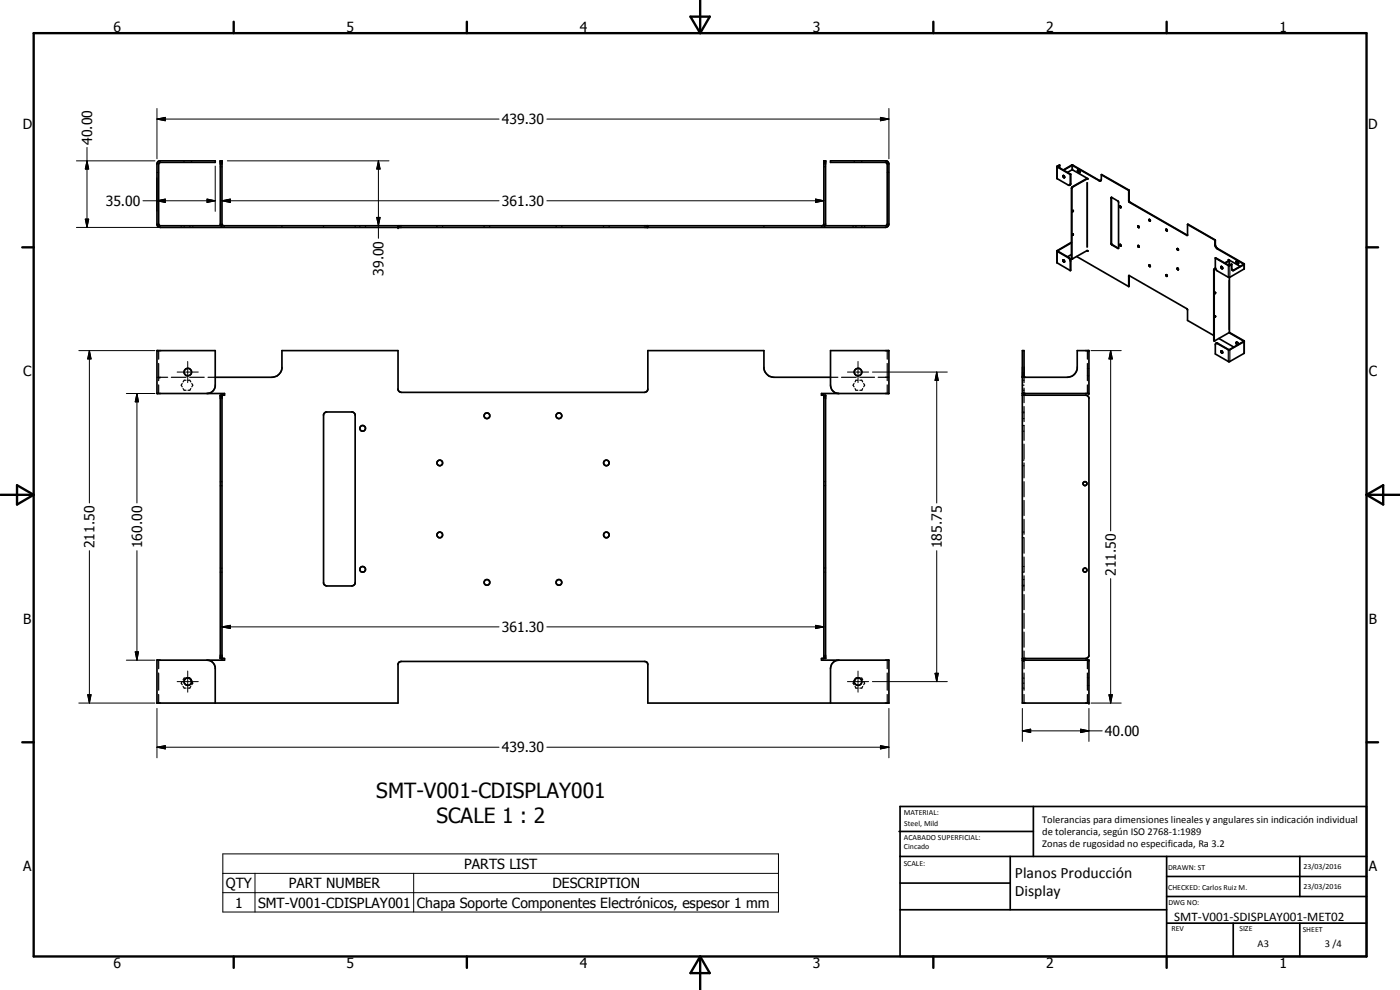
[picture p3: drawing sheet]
<svg xmlns="http://www.w3.org/2000/svg" width="420mm" height="297mm" viewBox="0 0 420 297" stroke-linecap="round" stroke-linejoin="round" font-family="sans-serif">
<g fill="none" stroke="#000" stroke-width=".35">
<path d="M47.1 51.7h.2M47.4 51.7h.2M55.2 48.3v.1M55.2 48.6v.1M57.5 48.3v.1M57.5 48.6v.1M66.1 50h.2M66.1 48.8h.2M66.5 50h.1M66.5 48.8h.1M247.3 50h.1M247.3 48.8h.1"/>
<path d="M247.6 50h.2M247.6 48.8h.2M256.4 48.3v.1M256.4 48.6v.1M258.6 48.3v.1M258.6 48.6v.1M266.3 51.7h.1M266.6 51.7h.2M317.3 49.8v.3M317.3 50.3v3.2M321.3 55.1l-.1 .1M321.6 56.5l.1 .1"/>
<path d="M321.7 49.7v1.2M321.8 56l.1 .1M321.9 49.7v1.2M326 53.6l.2 .1M326.2 54.8v19.4M326.4 54.8v19.4M326.5 53.6l-.1 .1M329.9 54.1l-.1 .1M333.6 59.4h-.2M54.4 67.7v.2M54.4 68.1v.1M55.3 67.7v.2"/>
<path d="M55.3 68.1v.1M57 67.7v.2M57 68.1v.1M57.9 67.7v.2M57.9 68.1v.1M66.2 67.7l.3 .3M66.7 68.2h.4M67.4 67.7v.2M67.4 68.1v.1M84.6 67.7v.2M84.6 68.1v.1M97.1 67.7v.2"/>
<path d="M97.1 68.1v.1M106.6 67.7v.2M106.6 68.1v.1M108 67.7v.2M108 68.1v.1M109.7 67.7v.2M109.7 68.1v.1M131.1 67.7v.2M131.1 68.1v.1M132.8 67.7v.2M132.8 68.1v.1M145.3 67.7v.2"/>
<path d="M145.3 68.1v.1M147 67.7v.2M147 68.1v.1M166.9 67.7v.2M166.9 68.1v.1M168.6 67.7v.2M168.6 68.1v.1M181.1 67.7v.2M181.1 68.1v.1M182.8 67.7v.2M182.8 68.1v.1M229.3 67.7v.2"/>
<path d="M229.3 68.1v.1M246.5 67.7v.2M246.5 68.1v.1M247.1 68.2h-.4M247.6 67.7l-.2 .3M256 67.7v.2M256 68.1v.1M256.9 67.7v.2M256.9 68.1v.1M258.6 67.7v.2M258.6 68.1v.1M259.5 67.7v.2"/>
<path d="M259.5 68.1v.1M317.3 75.2v.2M317.3 75.6v3.2M320.7 77.3h-.1M321.3 78.3l-.1 .1M321.6 77.5h.1M333.6 73l-.2 .1M333.8 73.4l-.1 .1M335.6 74.5h-.1M338.8 60.2l-.1 .1M339.1 60.6l-.1 .1M356.3 70.5l-.1 .1"/>
<path d="M364.7 73.4h-.1M365.4 74.6h-.1M368.6 79.8v3.2M368.7 79.6l-.1 .1M368.8 78v.3M368.8 78.4v1.1M369 79.6l.1 .1M369.1 79.8v3.2M373.2 79.2v.1M373.3 79.5v1.1M338.8 82.8h-.1M364.3 81.1l.1 .1"/>
<path d="M364.5 80.6l.1 .1M368.8 84.1v14.9M370.3 81l.1 .1M47.1 113.2h.2M47.4 113.2h.4M47.6 105.2v2.6M47.6 109.1v5.1M47.6 115.5v2.6M48 113.2h2.3M51.4 113.2h4.4M54.7 115.1l-.3 .5 .3 .5M54.9 116.6l.4 .5h.5"/>
<path d="M55.8 114.1h-.5l-.4 .5M56.4 114.1h.6l.3 .5M56.9 113.2h4.4M57.3 116.6l-.3 .5h-.6M57.6 115.1l.3 .5-.3 .5M62.4 113.2h2.2M249.2 113.2h2.2M252.5 113.2h4.5M256.3 115.1l-.3 .5 .3 .5M256.6 116.6l.3 .5h.6M257.5 114.1h-.6l-.3 .5M258.1 114.1h.5l.3 .5"/>
<path d="M258.1 113.2h4.4M258.9 116.6l-.3 .5h-.5M259.2 115.1l.3 .5-.3 .5M263.6 113.2h2.3M266.1 113.2h.3M266.3 105.2v2.6M266.3 109.1v5.1M266.3 115.5v2.6M266.6 113.2h.2M306.8 114.1h.2M306.8 117.1h.2M306.8 115.6h.2"/>
<path d="M306.8 117.7h.2M307.2 114.1h.1M307.2 117.1h.1M307.2 115.6h.1M307.2 117.7h.1M307.3 113.2v1.6M307.3 116.5v1.6M307.3 118.6v2.2M326.3 105.2v2.6M326.3 109.1v5.1M326.3 115.5v2.6M326.3 110.5h.2"/>
<path d="M326.3 112.8h.2M326.7 110.5h.1M326.7 112.8h.1M364.3 102.1h.1M365.4 103h-.1M368.6 105.2v3.1M368.7 104.9h-.1M369 104.9h.1M369.1 105.2v3.1M373.2 102.5h.1M373.3 102.3l-.1 .1M373.3 102.7v3.1"/>
<path d="M306.8 123.6h.2M306.8 127.7h.2M306.8 129.4h.2M306.8 138h.2M306.8 139.7h.2M306.8 123.9h.2M306.8 125.6h.2M307.2 123.6h.1M307.2 127.7h.1M307.2 129.4h.1M307.2 138h.1M307.2 139.7h.1"/>
<path d="M307.2 123.9h.1M307.2 125.6h.1M307.3 122v4.5M307.3 127.6v4.5M307.3 133.3v4.5M307.3 138.9v4.5M66.1 145.7h.2M66.1 144.5h.2M66.5 145.7h.1M66.5 144.5h.1M247.3 145.7h.1M247.3 144.5h.1"/>
<path d="M247.6 145.7h.2M247.6 144.5h.2M306.8 159.6h.2M307.2 159.6h.1M307.3 144.5v4.6M307.3 150.2v4.5M307.3 155.8v4.5M66.1 171.7h.2M66.1 170.4h.2M66.5 171.7h.1M66.5 170.4h.1M247.3 171.7h.1"/>
<path d="M247.3 170.4h.1M247.6 171.7h.2M247.6 170.4h.2M306.8 171.7h.2M306.8 175.8h.2M306.8 173.9h.2M306.8 175.6h.2M306.8 161.3h.2M306.8 170h.2M307.2 171.7h.1M307.2 175.8h.1M307.2 173.9h.1"/>
<path d="M307.2 175.6h.1M307.2 161.3h.1M307.2 170h.1M307.3 161.5v4.5M307.3 167.1v4.5M307.3 172.8v4.4M307.3 178.4v4.5M47.6 198.1v2.6M266.3 198.1v2.6M306.8 198.5h.2M307.2 198.5h.1M307.3 184v4.6"/>
<path d="M307.3 189.7v4.5M307.3 195.3v2.3M307.3 198.1v2.6M326.3 198.1v2.6M47.6 201.9v5.2M47.6 208.4v2.5M54.7 204.5l-.3 .5 .3 .4M54.9 206l.4 .5h.5M55.5 203.5l-.6 .5M55.7 203.5h.3M56.7 203.5h.1M56.9 203.5h.1"/>
<path d="M57.1 203.6v.1M57.3 206l-.3 .5h-.6M57.5 204.3l.1 .2M57.7 204.7l.2 .3-.3 .4M256.1 204.7l-.1 .3 .3 .4M256.4 204.3l-.1 .2M256.6 206l.3 .5h.6M256.8 203.6l-.1 .1M256.9 203.5h.1M257.1 203.5h.1M257.9 203.5h.2M258.4 203.5h.2l.3 .5"/>
<path d="M258.9 206l-.3 .5h-.5M259.2 204.5l.3 .5-.3 .4M266.3 201.9v5.2M266.3 208.4v2.5M306.8 206.5h.2M306.8 203.5h.2M306.8 205h.2M307.2 206.5h.1M307.2 203.5h.1M307.2 205h.1M307.3 201.9v5.2M307.3 208.4v2.5"/>
<path d="M326.3 201.9v5.2M326.3 208.4v2.5M326.3 203.4h.2M326.3 205.7h.2M326.7 203.4h.1M326.7 205.7h.1"/>
</g>
<g fill="none" stroke="#000" stroke-width=".51">
<path d="M47.3 48.6l.6-.3h16.7v.4h-16.5l-.4 .2-.1 18.3 .5 .5 218-.1 .2-.4v-18l-.2-.4-16.9-.1v-.4h16.8l.4 .1 .4 .8v18l-.3 .7-.7 .3h-217.7l-.8-.3-.2-.7v-18zM317.2 50l4 2.4M317.2 50v3.6l3.4 1.9h.5M317.4 50h.1M317.4 50l3.9 2.3M318 49.6l-.8 .4M318 49.6v.8M318 49.6l-.6 .4M319.1 51l2.8-1.5 8.2 4.7M319.1 52.7l.3 .6M319.2 52.7l-.2 .1 .1 .3 .4 .2M319.2 52.7l.3 .6"/>
<path d="M319.2 51.1l2.7-1.4 7.9 4.5h.6M319.4 53.3h.1M320.4 51.7l1.5-.7 4.6 2.6M321.1 55.5h-.1M321.2 52.4l-.1 3.1M321.3 52.3v2.8l-.2 .4M321.3 52.3l-.1 .1M323.4 51.1l.2 .6M323.5 51.1l.2 .5M323.5 51.1h-.1M323.6 50.8l.4 .3 .2 .5-.2 .3-.4-.2M323.6 50.8l-.2 .3"/>
<path d="M323.6 50.9l-.1 .2M323.7 51.6l.4 .2M323.7 51.6l-.1 .1M326.5 53.6l-4.6 2.5-.2 .5 .1 21.1M326.5 53.6h-.5l-4.2 2.4-.2 .5v21l.2 .2M330.4 54.2l-.2 .1M330.5 52.5l-.1 1.7M330.5 52.5l8.4 4.6M330.5 52.5l8.2 4.6M333.6 59.2l-.2 14 2.2 1.3M333.6 59.2l2.1 1.4v13.9M333.6 59.2v14l2.1 1.3"/>
<path d="M338.7 57.1v3.3l.3 .3 17.4 9.9M338.9 57.1l.1 3.5 17.4 10M338.9 57.1h-.2M66.2 67.7l-.1-19.4h.5v19.1l.5 .3M119.5 67.7v.5M194.4 67.7v.5M246.7 67.7l.6-.5v-18.9h.5v18.9l-.2 .5M317.2 75.3l3.8 2.5 .2 .3v3.1M317.2 75.3v3.6l4 2.3M319.1 78l.3 .2v.4l-.3-.2zM319.1 78l.3 .5M319.4 78.5l.1 .1"/>
<path d="M321.6 72.9l-4.2 2.4 3.3 2 .6 .6-.1 3.3M321.6 72.7l-4.4 2.6M321.6 76.4l-1.2 .6M321.8 70.6h.1M322 63.2l.1 .2-.3 .1M322 63.2l-.2 .3M322 70.2l.1 .2-.2 .2M322 70.2l-.2 .3M322 70.2l-.2 .4M323.1 77l15.6 9M326.2 75.2l.3 .2zM326.2 75.2l-4.4 2.5"/>
<path d="M335.6 74.5h.1M335.7 74.5h-.1M336.1 61.8l.3 .5M336.1 73.3v.4l.3 .1M336.1 73.3l.3 .5M336.1 61.8v.4l.3 .1M336.2 73.3l.2 .5M336.2 61.8l.2 .5M341.5 73.7v.3l.4 .1M341.5 73.7h.1M341.5 73.7h.2M341.6 73.7l.3 .4"/>
<path d="M341.6 67.8l.3 .4M341.7 68.2l-.2-.4 .4 .4M341.7 73.7h.1M341.7 68.2v.1M341.7 73.7l.2 .4M341.9 68.2l-.2 .1M344.8 79.5h.3v.5zM345 65.8l-.1 .4 .3 .1M345 65.8l.2 .5M345 79.5l.2 .4M349.9 68.8l.1 .3 .3 .2M350 68.8h-.1"/>
<path d="M350 68.8l.3 .5M350 68.7l.3 .5M353.3 74.6l.3 .1v.4zM353.4 74.5l.2 .5M356.4 67.4l8.2 4.7M356.4 67.4l8.3 4.6M356.4 67.4v3.2M364.6 72.1a2.42 2.42 0 0 0 .7 2.6l8 4.5-3.4 1.9M364.7 72v1.5l.6 1 8.1 4.7-.1 1.5-4.3 2.5M364.7 77.4l.1 3.2M364.7 72l-.1 .1M364.7 77.4l4 2.3 1-.4"/>
<path d="M364.7 77.4l4.1 2.2M366.6 79.9a.38 .38 0 0 0-.1 .5 .38 .38 0 0 0 .4 .2M366.6 79.9v.4l.3 .3M366.6 79.9l.3 .7M368.7 78l.3 .1M368.7 78l.1 .2-1.3 .7M368.7 78l3.5 1.9M368.8 79.6h.1M369 78.1l-1.3 .9M369 78.1v1.5M369 79.6h-.2M369.7 79.3l.2 1.8"/>
<path d="M369.7 79.3l-.7 .3M370.9 78.5l.2-.3 .4 .3 .3 .5-.3 .3-.4-.3M370.9 78.5l.2 .5M371 78.4l.3 .6M371 78.4l-.1 .1M371.2 78.3l-.2 .1M371.3 79l.3 .2M371.3 79h-.2M373.4 79.3l-3.2 1.9-.3-.1M338.9 82.7l17.3 9.9 .2 .3v3.2l7.9 4.6M338.9 82.7l-.2 3.3M349.9 82.5l.1 .3h.3"/>
<path d="M350 82.4l-.1 .1M350 82.4h.1M350 82.4l.3 .4M353.3 80.5l.3 .1v.3zM353.4 80.4l.2 .5M364.6 87.8h.2l-.2 .3zM364.7 87.8l-.2 .3M364.7 94.8l-.2 .3M364.7 94.8l-.2 .4M364.7 94.8v.3l-.2 .1M364.8 80.5l-.5 .4v21.3l.1 .1M364.8 80.6l.5 .7 3.7 1.9"/>
<path d="M364.8 80.6l-.4 .4v21.2M368.8 99.8l4.5 2.6-4.4 2.5-3.6-2-.4 .1M368.8 99.8l-4.4 2.5M369 99.7l4.4 2.6-.1 3.7-4.6 2.5-4-2.3 .2-3.2M369 99.7l-.2 .1M369 83.2v16.5M62.1 118.1a2.48 2.48 0 0 0 2.5-2.1v-10.8h-17.5v12.9h20.3v.5h-1.3v79h1.3v.5h-20.3v12.8h72.4v-11.7l.3-.5 .6-.2h73.1l.6 .2 .3 .7v11.5h72.4v-12.8h-20.3v-.5h1.3v-79h-1.3v-.5h20.3v-12.9h-17.6v10.4a2.52 2.52 0 0 0 2.5 2.5M64.6 113.2h17a3.1 3.1 0 0 0 3-2.6v-5.4h34.9v11.7l.3 .6 .6 .2h73.1l.7-.4 .2-.6v-11.5h34.9v5.4a3.1 3.1 0 0 0 3 2.6h16.9M66.6 118.6v79M247.3 118.6v79M306.8 113.2h13.5a3 3 0 0 0 3-2.6v-5.4h3.5v12.9h-20M306.8 118.6h19l.6 .2 .4 .6v77.4l-.4 .6-.6 .2h-19"/>
<path d="M307.3 113.2v-8h-.5v105.7h20v-12.8h-20M307.3 118.1v.5M364.4 102.2v.1M365 103h-.1M365.8 101.6l4.5 2.5M366.5 105.3l.4 .3-.1 .3-.3-.2zM366.6 105.3v.3l.3 .3M370.9 102.9l.2 .5M370.9 102.9l.2-.3 .4 .2 .2 .5M371 102.8l.3 .5M371 102.8l-.1 .1M371.1 103.4l.2 .1"/>
<path d="M371.2 102.6l-.2 .2M371.3 103.3l.2 .2M371.3 103.3l-.2 .1M373.4 102.5l-4.4 2.5-4-2M97.3 124l.6-.4h7.9l.8 .8v50.6l-.2 .4-.8 .4h-7.5l-.8-.4-.2-.4v-50.6zM62.1 198.1a2.48 2.48 0 0 1 2.5 2.1v10.7M251.7 198.1a2.51 2.51 0 0 0-2.5 2.5v10.3M307.3 197.6v.5M56 203.5h.7M57.1 203.7l.4 .6M256.7 203.7l-.3 .6M257.1 203.5h.8"/>
<path d="M269.8 249.5h40.3M270.1 242h140v45h-140zM270.1 257h140M303.2 257v16M310.1 242v15M350.1 257v30M390.1 257v12M270.1 265h33.1M270.1 273h80M350.1 277h60M350.1 269h60M350.1 263h60"/>
<path d="M370.1 277v10M390.1 277v10"/>
<circle cx="56.4" cy="111.6" r="1.12"/>
<circle cx="257.5" cy="111.6" r="1.13"/>
<circle cx="108.8" cy="128.5" r=".86"/>
<circle cx="132" cy="138.9" r=".84"/>
<circle cx="146.1" cy="124.7" r=".86"/>
<circle cx="167.7" cy="124.7" r=".86"/>
<circle cx="182" cy="138.9" r=".83"/>
<circle cx="325.6" cy="145.1" r=".59"/>
<circle cx="108.9" cy="170.8" r=".85"/>
<circle cx="132" cy="160.5" r=".86"/>
<circle cx="146.1" cy="174.8" r=".84"/>
<circle cx="167.7" cy="174.7" r=".85"/>
<circle cx="182" cy="160.5" r=".85"/>
<circle cx="325.6" cy="171" r=".6"/>
<circle cx="56.4" cy="204.5" r="1.12"/>
<circle cx="257.5" cy="204.5" r="1.12"/>
</g>
<g fill="#000">
<circle cx="66.1" cy="48.3" r=".25"/>
<circle cx="66.6" cy="48.3" r=".25"/>
<circle cx="247.3" cy="48.3" r=".25"/>
<circle cx="247.8" cy="48.3" r=".25"/>
<circle cx="119.5" cy="68.2" r=".25"/>
<circle cx="119.5" cy="67.7" r=".25"/>
<circle cx="368.8" cy="78.1" r=".25"/>
<circle cx="368.8" cy="78" r=".25"/>
<circle cx="48" cy="113.2" r=".18"/>
<circle cx="66.6" cy="118.6" r=".25"/>
<circle cx="326.8" cy="118.1" r=".25"/>
<circle cx="326.8" cy="105.2" r=".25"/>
<circle cx="66.6" cy="197.6" r=".25"/>
<circle cx="326.8" cy="198.1" r=".25"/>
<circle cx="326.8" cy="210.9" r=".25"/>
</g>
<g fill="none" stroke="#000" stroke-width=".71">
<path d="M10.1 9.9h400v277.1h-400zM70.1 6.5v3.4M140.1 6.5v3.4M207.2 5h5.8l-2.9 4.9zM210.1 0v9.9M280.1 6.5v3.4M350.1 6.5v3.4M6.7 74.2h3.4M410.1 74.2h3.5M.1 148.5h10M5.1 145.6l5 2.9-5 2.9zM410.1 148.5h10"/>
<path d="M410.1 148.5l5-2.9v5.8zM6.7 222.7h3.4M410.1 222.7h3.5M70.1 287v3.4M140.1 287v3.4M210.1 287v10M210.1 287l2.9 5h-5.8zM280.1 287v3.4M350.1 287v3.4"/>
</g>
<g fill="none" stroke="#000" stroke-width=".3">
<path d="M47.1 35.7l2.5-.5v1zM47.1 32.6v15M47.1 35.7h102.7M164.1 35.7h102.7M264.2 35.2l2.6 .5-2.6 .5zM266.8 32.6v15M22.9 48.3h23.6M26.1 48.3l.5 2.4h-1zM26.1 44.2v24M47.1 53.3v10.1M62.1 59.7l2.5 .5-2.5 .5zM64.6 49.8v13.6"/>
<path d="M68.2 48.3h48.5M113.6 48.3l.5 2.4h-1zM113.6 48.3v23.2M244.8 59.7l2.5 .5-2.5 .5zM22.9 68.2h60.1M25.6 65.7h1l-.5 2.5zM42.9 60.2h21.7M47.1 60.2l2.5-.5v1zM66.6 60.2l2.5-.5v1zM66.6 60.2h83.2M113.1 65.2h1l-.5 2.5zM164.1 60.2h83.2"/>
<path d="M23.7 105.2h22.8M26.8 105.2l.5 2.5h-1zM26.8 105.2v45.7M37.9 118.1h8.6M41.1 118.1l.5 2.5h-1zM41.1 118.1v32.8M53.2 111.6h6.3M56.3 108.5v6.3M254.3 111.6h6.4M257.5 108.5v6.3M261.8 111.6h22.5M281.1 111.6l.5 2.5h-1z"/>
<path d="M281.1 111.6v39.3M327.4 105.2h9.1M333.3 105.2l.5 2.5h-1zM333.3 105.2v54.1M26.8 165.2v45.7M41.1 165.2v32.9M281.1 165.2v39.3M333.3 173.6v37.3M37.9 198.1h8.6M40.6 195.6h1l-.5 2.5zM66.6 188.1l2.5-.5v1zM66.6 188.1h83.2"/>
<path d="M164.1 188.1h83.2M244.8 187.6l2.5 .5-2.5 .5zM23.7 210.9h22.8M26.3 208.4h1l-.5 2.5zM47.1 212.6v14.8M53.2 204.5h6.3M56.3 201.3v6.4M254.3 204.5h6.4M257.5 201.3v6.4M261.8 204.5h22.5M266.8 212.6v14.8M280.6 202h1l-.5 2.5z"/>
<path d="M306.8 219.3l2.5-.5v1zM306.8 219.3h24M306.8 212.6v9.9M324.3 218.8l2.5 .5-2.5 .5zM326.8 212.6v9.9M327.4 210.9h9.1M332.8 208.4h1l-.5 2.5zM47.1 224.2l2.5-.5v1zM47.1 224.2h102.7M164.1 224.2h102.7M264.2 223.7l2.6 .5-2.6 .5zM66.9 256.2h166.7v17.4h-166.7z"/>
<path d="M66.9 262h166.7M66.9 267.8h166.7M76.5 262v11.6M124.2 262v11.6"/>
</g>
<g fill="#000">
<path d="M47.1 35.7l2.5-.5v1zM264.2 35.2l2.6 .5-2.6 .5zM26.1 48.3l.5 2.4h-1zM47.1 60.2l2.5-.5v1zM66.6 60.2l2.5-.5v1zM113.6 48.3l.5 2.4h-1zM25.6 65.7h1l-.5 2.5zM62.1 59.7l2.5 .5-2.5 .5zM113.1 65.2h1l-.5 2.5zM244.8 59.7l2.5 .5-2.5 .5zM26.8 105.2l.5 2.5h-1zM281.1 111.6l.5 2.5h-1z"/>
<path d="M333.3 105.2l.5 2.5h-1zM41.1 118.1l.5 2.5h-1zM40.6 195.6h1l-.5 2.5zM66.6 188.1l2.5-.5v1zM244.8 187.6l2.5 .5-2.5 .5zM26.3 208.4h1l-.5 2.5zM280.6 202h1l-.5 2.5zM306.8 219.3l2.5-.5v1zM324.3 218.8l2.5 .5-2.5 .5zM332.8 208.4h1l-.5 2.5zM47.1 224.2l2.5-.5v1zM264.2 223.7l2.6 .5-2.6 .5z"/>
</g>
<g font-size="6.3">
<text x="112.9" y="239.3">SMT-V001-CDISPLAY001</text>
<text x="131" y="246.8">SCALE 1 : 2</text>
</g>
<g font-size="4.7">
<text x="304.6" y="263.5">Planos Producción</text>
<text x="304.6" y="268.9">Display</text>
</g>
<g font-size="4.2">
<text x="34" y="9.6">6</text>
<text x="104" y="9.6">5</text>
<text x="174" y="9.6">4</text>
<text x="244" y="9.6">3</text>
<text x="314" y="9.6">2</text>
<text x="384" y="9.6">1</text>
<text x="6.8" y="38.7">D</text>
<text x="150.6" y="37.3">439.30</text>
<text x="410.6" y="38.7">D</text>
<text x="27.7" y="43.5" transform="rotate(-90 27.7 43.5)">40.00</text>
<text x="31.7" y="61.8">35.00</text>
<text x="150.6" y="61.8">361.30</text>
<text x="115.1" y="82.7" transform="rotate(-90 115.1 82.7)">39.00</text>
<text x="7" y="112.9">C</text>
<text x="410.8" y="112.9">C</text>
<text x="28.4" y="164.5" transform="rotate(-90 28.4 164.5)">211.50</text>
<text x="42.6" y="164.5" transform="rotate(-90 42.6 164.5)">160.00</text>
<text x="282.6" y="164.5" transform="rotate(-90 282.6 164.5)">185.75</text>
<text x="334.8" y="172.8" transform="rotate(-90 334.8 172.8)">211.50</text>
<text x="7" y="187.1">B</text>
<text x="150.6" y="189.7">361.30</text>
<text x="410.8" y="187.1">B</text>
<text x="331.6" y="220.8">40.00</text>
<text x="150.6" y="225.8">439.30</text>
<text x="7" y="261.4">A</text>
<text x="139.3" y="260.7">PARTS LIST</text>
<text x="410.8" y="261.4">A</text>
<text x="67.8" y="266.5">QTY</text>
<text x="86.7" y="266.5">PART NUMBER</text>
<text x="165.8" y="266.5">DESCRIPTION</text>
<text x="70.6" y="272.3">1</text>
<text x="77.5" y="272.3">SMT-V001-CDISPLAY001</text>
<text x="125.1" y="272.5">Chapa Soporte Componentes Electrónicos, espesor 1 mm</text>
<text x="34" y="290.4">6</text>
<text x="104" y="290.4">5</text>
<text x="174" y="290.4">4</text>
<text x="244" y="290.4">3</text>
<text x="314" y="290.4">2</text>
<text x="384" y="290.4">1</text>
</g>
<text font-size="3.9" x="352.4" y="276.3">SMT-V001-SDISPLAY001-MET02</text>
<g font-size="3.1">
<text x="312.7" y="246.8">Tolerancias para dimensiones lineales y angulares sin indicación individual</text>
<text x="312.7" y="250.4">de tolerancia, según ISO 2768-1:1989</text>
<text x="312.7" y="254">Zonas de rugosidad no especificada, Ra 3.2</text>
<text x="377.4" y="284.1">A3</text>
<text x="397.6" y="284.2">3 /4</text>
</g>
<g font-size="2.4">
<text x="271.2" y="244.4">MATERIAL:</text>
<text x="271.3" y="252">ACABADO SUPERFICIAL:</text>
<text x="271.4" y="247.9">Steel, Mild</text>
<text x="271.3" y="254.6">Cincado</text>
<text x="271.2" y="259.7">SCALE:</text>
<text x="350.6" y="260.9">DRAWN: ST</text>
<text x="391.2" y="260.6">23/03/2016</text>
<text x="350.6" y="267">CHECKED: Carlos Ruiz M.</text>
<text x="391.2" y="266.7">23/03/2016</text>
<text x="350.6" y="271.4">DWG NO:</text>
<text x="351.6" y="279.3">REV</text>
<text x="372" y="279.4">SIZE</text>
<text x="391" y="279.6">SHEET</text>
</g>
</svg>
